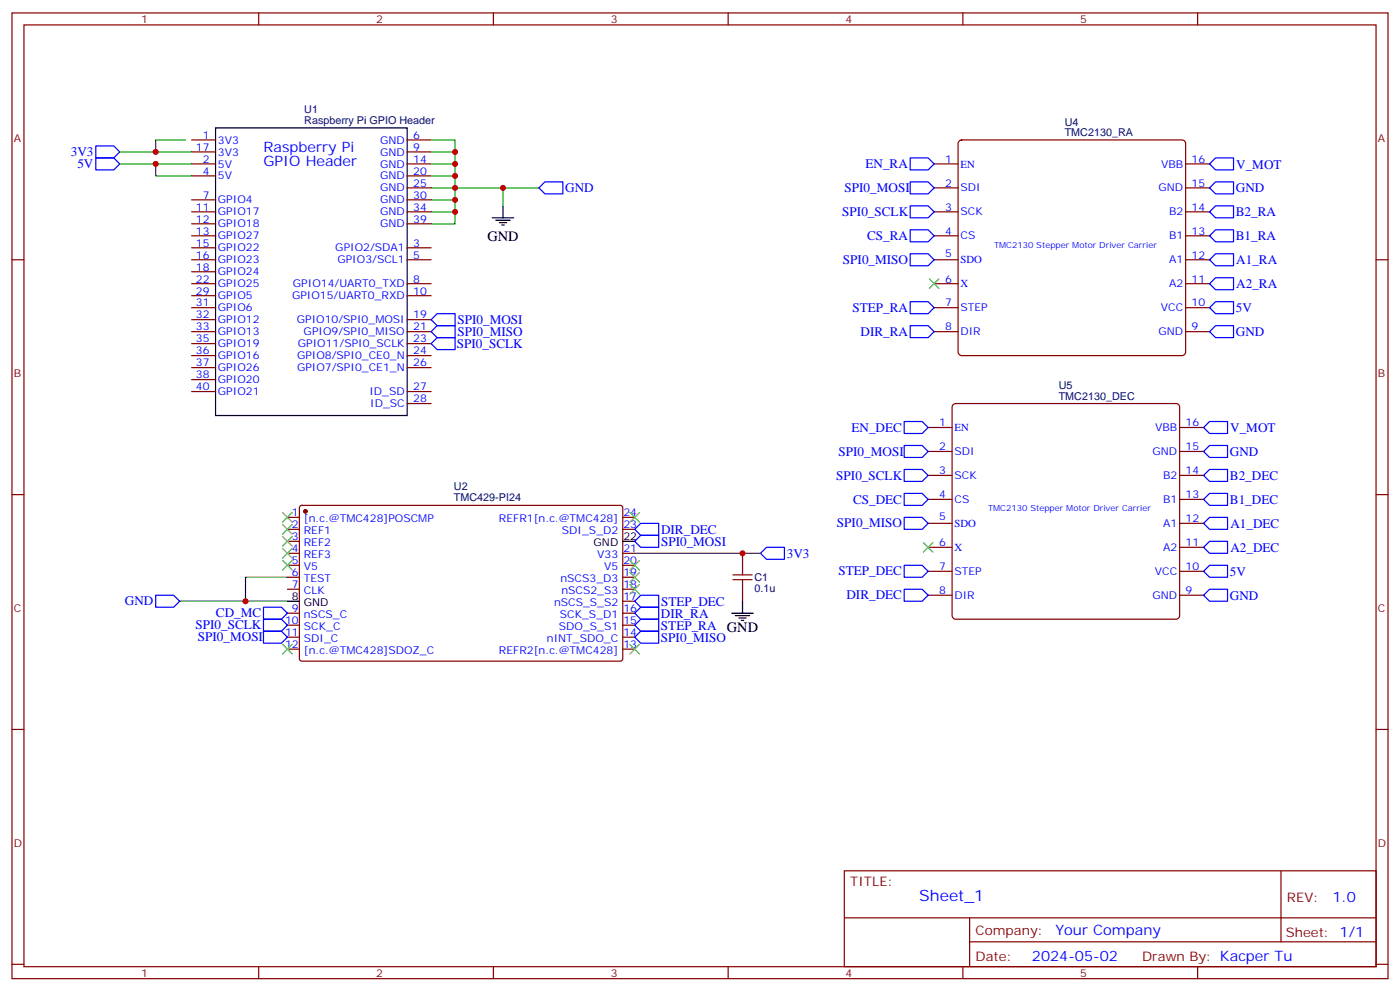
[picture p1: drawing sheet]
<svg xmlns="http://www.w3.org/2000/svg" width="412mm" height="292mm" viewBox="0 0 412 292" stroke-linecap="round" stroke-linejoin="round" font-family="sans-serif">
<g fill="none" stroke="#870000" stroke-width=".35">
<path d="M3.5 3.8h405.4v284.3h-405.4zM7.1 7.3h398.2v277.3h-398.2zM76.2 3.8v3.5M145.3 3.8v3.5M214.5 3.8v3.5M283.6 3.8v3.5M352.8 3.8v3.5M56.4 41.2h7.1M56.4 44.7h7.1M56.4 48.3h7.1M56.4 51.8h7.1M56.4 58.8h7.1"/>
<path d="M119.9 41.2h7.1M119.9 44.7h7.1M119.9 48.3h7.1M119.9 51.8h7.1M119.9 55.3h7.1M119.9 58.8h7.1M3.5 76.5h3.6M56.4 76.5h7.1M56.4 62.4h7.1M56.4 65.9h7.1M56.4 73h7.1M56.4 69.4h7.1"/>
<path d="M119.9 76.5h7.1M119.9 62.4h7.1M119.9 65.9h7.1M119.9 73h7.1M405.3 76.5h3.6M56.4 87.1h7.1M56.4 90.6h7.1M56.4 94.1h7.1M56.4 97.6h7.1M56.4 80h7.1M56.4 83.5h7.1M119.9 87.1h7.1"/>
<path d="M119.9 94.1h7.1M119.9 97.6h7.1M119.9 83.5h7.1M56.4 104.7h7.1M56.4 101.2h7.1M56.4 111.8h7.1M56.4 115.3h7.1M56.4 108.2h7.1M119.9 104.7h7.1M119.9 101.2h7.1M119.9 115.3h7.1M119.9 108.2h7.1"/>
<path d="M119.9 118.8h7.1M3.5 145.6h3.6M84.7 152.3h3.5M84.7 155.9h3.5M84.7 159.4h3.5M88.4 149l.5-.2 94.1 .1 .4 .6v44.7l-.7 .5-94.1-.1-.4-.6v-44.5zM183.4 152.3h3.6M183.4 155.9h3.6M405.3 145.6h3.6M84.7 162.9h3.5M84.7 166.4h3.5M84.7 170h3.5"/>
<path d="M84.7 173.5h3.5M183.4 162.9h3.6M183.4 166.4h3.6M183.4 170h3.6M183.4 173.5h3.6M183.4 177h3.6M84.7 180.6h3.5M84.7 184.1h3.5M84.7 187.6h3.5M84.7 191.1h3.5M183.4 180.6h3.6M183.4 184.1h3.6"/>
<path d="M183.4 187.6h3.6M183.4 191.1h3.6M3.5 214.8h3.6M405.3 214.8h3.6M248.7 256.4h156.6v28.2h-156.6zM377.3 256.4v20.9M248.7 270.2h156.5M285.6 277.3h119.6M285.6 270.2v14.2M3.5 283.9h3.6M76.2 284.6v3.5M145.3 284.6v3.5"/>
<path d="M214.5 284.6v3.5M283.6 284.6v3.5M352.8 284.6v3.5M405.3 283.9h3.6"/>
</g>
<path d="M63.5 37.7h56.4v84.6h-56.4zM183.4 159.4h3.6M84.7 177h3.5" fill="none" stroke="#000" stroke-width=".35"/>
<path d="M28.2 43h5.3l1.8 1.7-1.8 1.8h-5.3zM28.2 46.5h5.3l1.8 1.8-1.8 1.7h-5.3zM158.7 55.3l1.8-1.7h5.3v3.5h-5.3zM127 94.1l1.8-1.7h5.3v3.5h-5.3zM127 97.6l1.8-1.7h5.3v3.5h-5.3zM127 101.2l1.8-1.8h5.3v3.5h-5.3z" fill="none" stroke="#00f" stroke-width=".35"/>
<circle cx="90" cy="150.6" r=".53" fill="#870000" stroke="#870000" stroke-width=".35"/>
<path d="M282.5 41.6l.8-.4h64.9l.6 .2 .4 .9v61.3l-.2 .7-.8 .4h-64.9l-.6-.2-.5-.9v-61.3z" fill="#fff" stroke="#870000" stroke-width=".35"/>
<g fill="none" stroke="#870000" stroke-width=".35">
<path d="M275.2 48.3h7M275.2 55.3h7M349.2 48.3h7.1M349.2 55.3h7.1M275.2 62.4h7M275.2 69.4h7M275.2 76.5h7M349.2 62.4h7.1M349.2 69.4h7.1M349.2 76.5h7.1M275.2 83.5h7M275.2 90.6h7"/>
<path d="M275.2 97.6h7M349.2 83.5h7.1M349.2 90.6h7.1M349.2 97.6h7.1"/>
</g>
<path d="M280.7 119.2l.8-.4h64.9l.7 .2 .4 .9v61.4l-.2 .6-.9 .4h-64.9l-.6-.2-.4-.8v-61.4z" fill="#fff" stroke="#870000" stroke-width=".35"/>
<g fill="none" stroke="#870000" stroke-width=".35">
<path d="M273.4 125.9h7.1M273.4 132.9h7.1M273.4 140h7.1M347.5 125.9h7M347.5 132.9h7M347.5 140h7M273.4 147h7.1M273.4 154.1h7.1M347.5 147h7M347.5 154.1h7M218.7 162.9v3.5M218.7 173.5v3.5"/>
<path d="M273.4 161.1h7.1M273.4 168.2h7.1M273.4 175.3h7.1M347.5 161.1h7M347.5 168.2h7M347.5 175.3h7"/>
</g>
<g fill="none" stroke="#00f" stroke-width=".35">
<path d="M268.1 53.6h5.3l1.8 1.7-1.8 1.8h-5.3zM268.1 46.5h5.3l1.8 1.8-1.8 1.7h-5.3zM358.1 53.6h5.3v3.5h-5.3l-1.8-1.8zM358.1 46.5h5.3v3.5h-5.3l-1.8-1.7zM268.1 60.6h5.3l1.8 1.8-1.8 1.7h-5.3zM268.1 67.7h5.3l1.8 1.7-1.8 1.8h-5.3zM268.1 74.7h5.3l1.8 1.8-1.8 1.7h-5.3zM358.1 60.6h5.3v3.5h-5.3l-1.8-1.7zM358.1 67.7h5.3v3.5h-5.3l-1.8-1.8zM358.1 74.7h5.3v3.5h-5.3l-1.8-1.7zM268.1 88.8h5.3l1.8 1.8-1.8 1.8h-5.3zM268.1 95.9h5.3l1.8 1.7-1.8 1.8h-5.3z"/>
<path d="M356.3 83.5l1.8-1.7h5.3v3.5h-5.3zM356.3 90.6l1.8-1.8h5.3v3.6h-5.3zM356.3 97.6l1.8-1.7h5.3v3.5h-5.3zM266.3 124.1h5.3l1.8 1.8-1.8 1.7h-5.3zM266.3 131.2h5.3l1.8 1.7-1.8 1.8h-5.3zM266.3 138.2h5.3l1.8 1.8-1.8 1.7h-5.3zM354.5 125.9l1.8-1.8h5.3v3.5h-5.3zM354.5 132.9l1.8-1.7h5.3v3.5h-5.3zM354.5 140l1.8-1.8h5.3v3.5h-5.3zM187 155.9l1.7-1.8h5.3v3.5h-5.3zM188.7 157.6h5.3v3.5h-5.3l-1.7-1.7zM266.3 145.3h5.3l1.8 1.7-1.8 1.8h-5.3z"/>
<path d="M266.3 152.3h5.3l1.8 1.8-1.8 1.8h-5.3zM354.5 147l1.8-1.7h5.3v3.5h-5.3zM354.5 154.1l1.8-1.8h5.3v3.6h-5.3zM45.9 175.3h5.3l1.7 1.7-1.7 1.8h-5.3zM77.6 178.8h5.3l1.8 1.8-1.8 1.7h-5.3zM187 177l1.7-1.7h5.3v3.5h-5.3zM224 162.9l1.8-1.8h5.3v3.6h-5.3zM266.3 166.4h5.3l1.8 1.8-1.8 1.8h-5.3zM266.3 173.5h5.3l1.8 1.8-1.8 1.7h-5.3zM354.5 161.1l1.8-1.7h5.3v3.5h-5.3zM354.5 168.2l1.8-1.8h5.3v3.6h-5.3zM354.5 175.3l1.8-1.8h5.3v3.5h-5.3z"/>
<path d="M77.6 182.3h5.3l1.8 1.8-1.8 1.7h-5.3zM77.6 185.8h5.3l1.8 1.8-1.8 1.8h-5.3zM187 184.1l1.7-1.8h5.3v3.5h-5.3zM187 180.6l1.7-1.8h5.3v3.5h-5.3zM187 187.6l1.7-1.8h5.3v3.6h-5.3z"/>
</g>
<g fill="none" stroke="#3c3" stroke-width=".35">
<path d="M273.8 82.1l2.8 2.8M276.6 82.1l-2.8 2.8M83.3 150.9l2.8 2.8M83.3 158l2.8 2.8M83.3 154.4l2.8 2.9M86.1 150.9l-2.8 2.8M86.1 158l-2.8 2.8M86.1 154.4l-2.8 2.9M185.6 150.9l2.8 2.8M188.4 150.9l-2.8 2.8M272 159.7l2.8 2.9M274.8 159.7l-2.8 2.9"/>
<path d="M83.3 161.5l2.8 2.8M83.3 165l2.8 2.9M86.1 161.5l-2.8 2.8M86.1 165l-2.8 2.9M185.6 172.1l2.8 2.8M185.6 168.6l2.8 2.8M185.6 165l2.8 2.9M188.4 172.1l-2.8 2.8M188.4 168.6l-2.8 2.8M188.4 165l-2.8 2.9M83.3 189.7l2.8 2.8M86.1 189.7l-2.8 2.8"/>
<path d="M185.6 189.7l2.8 2.8M188.4 189.7l-2.8 2.8"/>
</g>
<g fill="none" stroke="#008700" stroke-width=".35">
<path d="M35.3 44.7h21.1M35.3 48.3h21.1M45.9 48.3v3.5h10.5M54.7 41.2h-8.8v3.5M127 51.8h7.1v7h-7.1M127 48.3h7.1v3.5M127 44.7h7.1v3.6M127 41.2h7.1v3.5M127 55.3h31.7M134.1 58.8v3.6h-7.1M148.2 55.3v5.3M134.1 62.4v3.5h-7.1"/>
<path d="M52.9 177h31.8M84.7 170h-12.4v7M187 162.9h37"/>
</g>
<path d="M145 64.1h6.3M146 64.8h4.3M147.1 65.5h2.1M147.8 66.3h.7M148.2 60.6v3.5M218.7 177v3.6M215.5 180.6h6.4M216.6 181.3h4.2M217.7 182h2.1M218.4 182.7h.7" fill="none" stroke="#000" stroke-width=".35"/>
<path d="M215.9 170.7h5.6M215.9 169.3h5.6M218.7 166.4v2.9M218.7 170.7v2.8" fill="none" stroke="#a10000" stroke-width=".35"/>
<g fill="#c00">
<circle cx="134.1" cy="55.3" r=".88"/>
<circle cx="134.1" cy="51.8" r=".88"/>
<circle cx="134.1" cy="48.3" r=".88"/>
<circle cx="134.1" cy="44.7" r=".88"/>
<circle cx="134.1" cy="58.8" r=".88"/>
<circle cx="134.1" cy="62.4" r=".88"/>
<circle cx="148.2" cy="55.3" r=".88"/>
<circle cx="45.9" cy="48.3" r=".88"/>
<circle cx="45.9" cy="44.7" r=".88"/>
<circle cx="218.7" cy="162.9" r=".88"/>
<circle cx="72.3" cy="177" r=".88"/>
</g>
<text font-size="4.6" fill="#00f" x="270.8" y="265.4">Sheet_1</text>
<g font-size="4.2" fill="#00f">
<text x="77.6" y="44.7">Raspberry Pi</text>
<text x="77.6" y="49">GPIO Header</text>
<text x="392.5" y="265.7">1.0</text>
<text x="310.9" y="275.2">Your Company</text>
<text x="304" y="283">2024-05-02</text>
</g>
<g font-size="4.2">
<text x="143.6" y="70.9">GND</text>
<text x="214.1" y="186.2">GND</text>
</g>
<g font-size="3.9" fill="#00f">
<text x="20.8" y="46">3V3</text>
<text x="22.8" y="49.5">5V</text>
<text x="254.9" y="49.5">EN_RA</text>
<text x="364.1" y="49.6">V_MOT</text>
<text x="166.5" y="56.6">GND</text>
<text x="248.8" y="56.5">SPI0_MOSI</text>
<text x="364" y="56.7">GND</text>
<text x="248.1" y="63.6">SPI0_SCLK</text>
<text x="364" y="63.7">B2_RA</text>
<text x="255.4" y="70.6">CS_RA</text>
<text x="364" y="70.8">B1_RA</text>
<text x="248.3" y="77.7">SPI0_MISO</text>
<text x="364.2" y="77.8">A1_RA</text>
<text x="364.2" y="84.9">A2_RA</text>
<text x="134.8" y="95.4">SPI0_MOSI</text>
<text x="251.1" y="91.8">STEP_RA</text>
<text x="364" y="92">5V</text>
<text x="134.8" y="98.9">SPI0_MISO</text>
<text x="253.5" y="98.9">DIR_RA</text>
<text x="364" y="99">GND</text>
<text x="134.6" y="102.4">SPI0_SCLK</text>
<text x="250.8" y="127.1">EN_DEC</text>
<text x="362.4" y="127.2">V_MOT</text>
<text x="247" y="134.1">SPI0_MOSI</text>
<text x="362.3" y="134.3">GND</text>
<text x="246.4" y="141.2">SPI0_SCLK</text>
<text x="362.3" y="141.3">B2_DEC</text>
<text x="251.3" y="148.2">CS_DEC</text>
<text x="362.3" y="148.4">B1_DEC</text>
<text x="246.5" y="155.3">SPI0_MISO</text>
<text x="362.4" y="155.5">A1_DEC</text>
<text x="194.7" y="160.6">SPI0_MOSI</text>
<text x="194.7" y="157.2">DIR_DEC</text>
<text x="231.8" y="164.2">3V3</text>
<text x="362.4" y="162.5">A2_DEC</text>
<text x="247" y="169.4">STEP_DEC</text>
<text x="362.3" y="169.6">5V</text>
<text x="36.8" y="178.3">GND</text>
<text x="194.7" y="178.4">STEP_DEC</text>
<text x="249.3" y="176.5">DIR_DEC</text>
<text x="362.3" y="176.6">GND</text>
<text x="57.6" y="185.3">SPI0_SCLK</text>
<text x="63.6" y="181.8">CD_MC</text>
<text x="194.7" y="181.9">DIR_RA</text>
<text x="194.7" y="185.4">STEP_RA</text>
<text x="58.3" y="188.8">SPI0_MOSI</text>
<text x="194.7" y="189">SPI0_MISO</text>
</g>
<g font-size="3.9" fill="#800">
<text x="250.5" y="261">TITLE:</text>
<text x="379.1" y="265.7">REV:</text>
<text x="287.4" y="275.2">Company:</text>
<text x="378.7" y="275.8">Sheet: 1/1</text>
<text x="287.4" y="282.9">Date:</text>
<text x="336.4" y="282.9">Drawn By: Kacper Tu</text>
</g>
<g font-size="3.2" fill="#800">
<text x="41.6" y="6.8">1</text>
<text x="110.8" y="6.8">2</text>
<text x="179.9" y="6.8">3</text>
<text x="249.1" y="6.8">4</text>
<text x="318.2" y="6.8">5</text>
<text x="4.1" y="41.9">A</text>
<text x="405.9" y="41.9">A</text>
<text x="4.1" y="111.1">B</text>
<text x="405.9" y="111.1">B</text>
<text x="4.1" y="180.2">C</text>
<text x="405.9" y="180.2">C</text>
<text x="4.1" y="249.3">D</text>
<text x="405.9" y="249.3">D</text>
<text x="41.6" y="287.6">1</text>
<text x="110.8" y="287.6">2</text>
<text x="179.9" y="287.6">3</text>
<text x="249.1" y="287.6">4</text>
<text x="318.2" y="287.6">5</text>
</g>
<g font-size="3.2" fill="#000080">
<text x="89.6" y="33.3">U1</text>
<text x="89.6" y="36.5">Raspberry Pi GPIO Header</text>
<text x="313.6" y="40.1">TMC2130_RA</text>
<text x="313.6" y="37">U4</text>
<text x="311.9" y="117.8">TMC2130_DEC</text>
<text x="311.9" y="114.6">U5</text>
<text x="133.7" y="147.6">TMC429-PI24</text>
<text x="133.7" y="144.4">U2</text>
<text x="222.2" y="171.1">C1</text>
<text x="222.2" y="174.3">0.1u</text>
</g>
<g font-size="3.2" fill="#00f">
<text x="59.7" y="40.9">1</text>
<text x="121.7" y="40.9">6</text>
<text x="57.7" y="44.4">17</text>
<text x="59.7" y="47.9">2</text>
<text x="64.2" y="42.3">3V3</text>
<text x="64.2" y="45.8">3V3</text>
<text x="112" y="42.3">GND</text>
<text x="112" y="45.8">GND</text>
<text x="121.7" y="44.4">9</text>
<text x="121.7" y="47.9">14</text>
<text x="278.4" y="47.9">1</text>
<text x="351" y="47.9">16</text>
<text x="59.7" y="51.4">4</text>
<text x="64.2" y="49.3">5V</text>
<text x="64.2" y="52.8">5V</text>
<text x="112" y="49.3">GND</text>
<text x="112" y="52.8">GND</text>
<text x="121.7" y="51.4">20</text>
<text x="282.9" y="49.3">EN</text>
<text x="342" y="49.3">VBB</text>
<text x="59.7" y="58.5">7</text>
<text x="64.2" y="59.9">GPIO4</text>
<text x="112" y="56.4">GND</text>
<text x="112" y="59.9">GND</text>
<text x="121.7" y="55">25</text>
<text x="121.7" y="58.5">30</text>
<text x="278.4" y="55">2</text>
<text x="282.9" y="56.4">SDI</text>
<text x="341.3" y="56.4">GND</text>
<text x="351" y="55">15</text>
<text x="57.7" y="62">11</text>
<text x="57.7" y="65.5">12</text>
<text x="64.2" y="63.4">GPIO17</text>
<text x="112" y="63.4">GND</text>
<text x="121.7" y="62">34</text>
<text x="121.7" y="65.5">39</text>
<text x="278.4" y="62">3</text>
<text x="282.9" y="63.4">SCK</text>
<text x="344.4" y="63.4">B2</text>
<text x="351" y="62">14</text>
<text x="57.7" y="69.1">13</text>
<text x="64.2" y="67">GPIO18</text>
<text x="64.2" y="70.5">GPIO27</text>
<text x="112" y="67">GND</text>
<text x="278.4" y="69.1">4</text>
<text x="282.9" y="70.5">CS</text>
<text x="344.4" y="70.5">B1</text>
<text x="351" y="69.1">13</text>
<text x="57.7" y="72.6">15</text>
<text x="57.7" y="76.1">16</text>
<text x="64.2" y="74">GPIO22</text>
<text x="64.2" y="77.5">GPIO23</text>
<text x="98.8" y="74">GPIO2/SDA1</text>
<text x="99.4" y="77.5">GPIO3/SCL1</text>
<text x="121.7" y="72.6">3</text>
<text x="121.7" y="76.1">5</text>
<text x="278.4" y="75.6">5</text>
<text x="282.9" y="77.5">SDO</text>
<text x="344.4" y="77.5">A1</text>
<text x="351" y="76.1">12</text>
<text x="57.7" y="79.7">18</text>
<text x="57.7" y="83.2">22</text>
<text x="64.2" y="81.1">GPIO24</text>
<text x="121.7" y="83.2">8</text>
<text x="278.4" y="83.2">6</text>
<text x="351" y="83.2">11</text>
<text x="57.7" y="86.7">29</text>
<text x="64.2" y="88.1">GPIO5</text>
<text x="64.2" y="84.6">GPIO25</text>
<text x="86" y="88.1">GPIO15/UART0_RXD</text>
<text x="86.3" y="84.6">GPIO14/UART0_TXD</text>
<text x="121.7" y="86.7">10</text>
<text x="282.9" y="84.6">X</text>
<text x="344.4" y="84.6">A2</text>
<text x="57.7" y="90.2">31</text>
<text x="57.7" y="93.8">32</text>
<text x="64.2" y="91.7">GPIO6</text>
<text x="64.2" y="95.2">GPIO12</text>
<text x="87.4" y="95.2">GPIO10/SPI0_MOSI</text>
<text x="121.7" y="93.8">19</text>
<text x="278.4" y="90.2">7</text>
<text x="282.9" y="91.7">STEP</text>
<text x="341.9" y="91.7">VCC</text>
<text x="351" y="90.2">10</text>
<text x="57.7" y="97.3">33</text>
<text x="57.7" y="100.8">35</text>
<text x="64.2" y="98.7">GPIO13</text>
<text x="89.5" y="98.7">GPIO9/SPI0_MISO</text>
<text x="121.7" y="97.3">21</text>
<text x="121.7" y="100.8">23</text>
<text x="278.4" y="97.3">8</text>
<text x="282.9" y="98.7">DIR</text>
<text x="341.3" y="98.7">GND</text>
<text x="351" y="97.3">9</text>
<text x="57.7" y="104.4">36</text>
<text x="57.7" y="107.9">37</text>
<text x="64.2" y="105.8">GPIO16</text>
<text x="64.2" y="102.2">GPIO19</text>
<text x="87.5" y="105.8">GPIO8/SPI0_CE0_N</text>
<text x="87.8" y="102.2">GPIO11/SPI0_SCLK</text>
<text x="121.7" y="104.4">24</text>
<text x="121.7" y="107.9">26</text>
<text x="57.7" y="111.4">38</text>
<text x="64.2" y="112.8">GPIO20</text>
<text x="64.2" y="109.3">GPIO26</text>
<text x="87.5" y="109.3">GPIO7/SPI0_CE1_N</text>
<text x="57.7" y="114.9">40</text>
<text x="64.2" y="116.3">GPIO21</text>
<text x="108.8" y="116.3">ID_SD</text>
<text x="109.1" y="119.9">ID_SC</text>
<text x="121.7" y="114.9">27</text>
<text x="121.7" y="118.5">28</text>
<text x="276.7" y="125.5">1</text>
<text x="349.2" y="125.5">16</text>
<text x="281.2" y="126.9">EN</text>
<text x="340.3" y="126.9">VBB</text>
<text x="276.7" y="132.6">2</text>
<text x="281.2" y="134">SDI</text>
<text x="339.5" y="134">GND</text>
<text x="349.2" y="132.6">15</text>
<text x="276.7" y="139.6">3</text>
<text x="281.2" y="141">SCK</text>
<text x="342.6" y="141">B2</text>
<text x="349.2" y="139.6">14</text>
<text x="276.7" y="146.7">4</text>
<text x="281.2" y="148.1">CS</text>
<text x="342.6" y="148.1">B1</text>
<text x="349.2" y="146.7">13</text>
<text x="86" y="152">1</text>
<text x="86" y="155.5">2</text>
<text x="89.5" y="153.7">[n.c.@TMC428]POSCMP</text>
<text x="147" y="153.7">REFR1[n.c.@TMC428]</text>
<text x="183.6" y="155.5">23</text>
<text x="183.6" y="152">24</text>
<text x="276.7" y="153.2">5</text>
<text x="281.2" y="155.2">SDO</text>
<text x="342.6" y="155.2">A1</text>
<text x="349.2" y="153.7">12</text>
<text x="86" y="159">3</text>
<text x="89.5" y="157.3">REF1</text>
<text x="89.5" y="160.8">REF2</text>
<text x="165.5" y="157.3">SDI_S_D2</text>
<text x="276.7" y="160.8">6</text>
<text x="349.2" y="160.8">11</text>
<text x="86" y="162.6">4</text>
<text x="86" y="166.1">5</text>
<text x="89.5" y="164.3">REF3</text>
<text x="89.5" y="167.9">V5</text>
<text x="175.9" y="164.3">V33</text>
<text x="178" y="167.9">V5</text>
<text x="183.6" y="166.1">20</text>
<text x="183.6" y="162.6">21</text>
<text x="276.7" y="167.9">7</text>
<text x="281.2" y="162.2">X</text>
<text x="342.6" y="162.2">A2</text>
<text x="349.2" y="167.9">10</text>
<text x="86" y="169.6">6</text>
<text x="86" y="173.1">7</text>
<text x="89.5" y="171.4">TEST</text>
<text x="165.1" y="171.4">nSCS3_D3</text>
<text x="183.6" y="173.1">18</text>
<text x="183.6" y="169.6">19</text>
<text x="281.2" y="169.3">STEP</text>
<text x="340.2" y="169.3">VCC</text>
<text x="89.5" y="174.9">CLK</text>
<text x="163.2" y="178.4">nSCS_S_S2</text>
<text x="165.4" y="174.9">nSCS2_S3</text>
<text x="183.6" y="176.7">17</text>
<text x="276.7" y="174.9">8</text>
<text x="281.2" y="176.3">DIR</text>
<text x="339.5" y="176.3">GND</text>
<text x="349.2" y="174.9">9</text>
<text x="84" y="183.7">10</text>
<text x="86" y="180.2">9</text>
<text x="89.5" y="182">nSCS_C</text>
<text x="89.5" y="185.5">SCK_C</text>
<text x="164.6" y="185.5">SDO_S_S1</text>
<text x="164.9" y="182">SCK_S_D1</text>
<text x="183.6" y="183.7">15</text>
<text x="183.6" y="180.2">16</text>
<text x="84" y="187.3">11</text>
<text x="84" y="190.8">12</text>
<text x="89.5" y="189">SDI_C</text>
<text x="161.1" y="189">nINT_SDO_C</text>
<text x="183.6" y="190.8">13</text>
<text x="183.6" y="187.3">14</text>
<text x="89.5" y="192.5">[n.c.@TMC428]SDOZ_C</text>
<text x="147" y="192.5">REFR2[n.c.@TMC428]</text>
</g>
<g font-size="3.2">
<text x="174.9" y="160.8">GND</text>
<text x="183.6" y="159">22</text>
<text x="86" y="176.7">8</text>
<text x="89.5" y="178.4">GND</text>
</g>
<g font-size="2.5" fill="#00f">
<text x="292.8" y="73">TMC2130 Stepper Motor Driver Carrier</text>
<text x="291" y="150.6">TMC2130 Stepper Motor Driver Carrier</text>
</g>
</svg>
